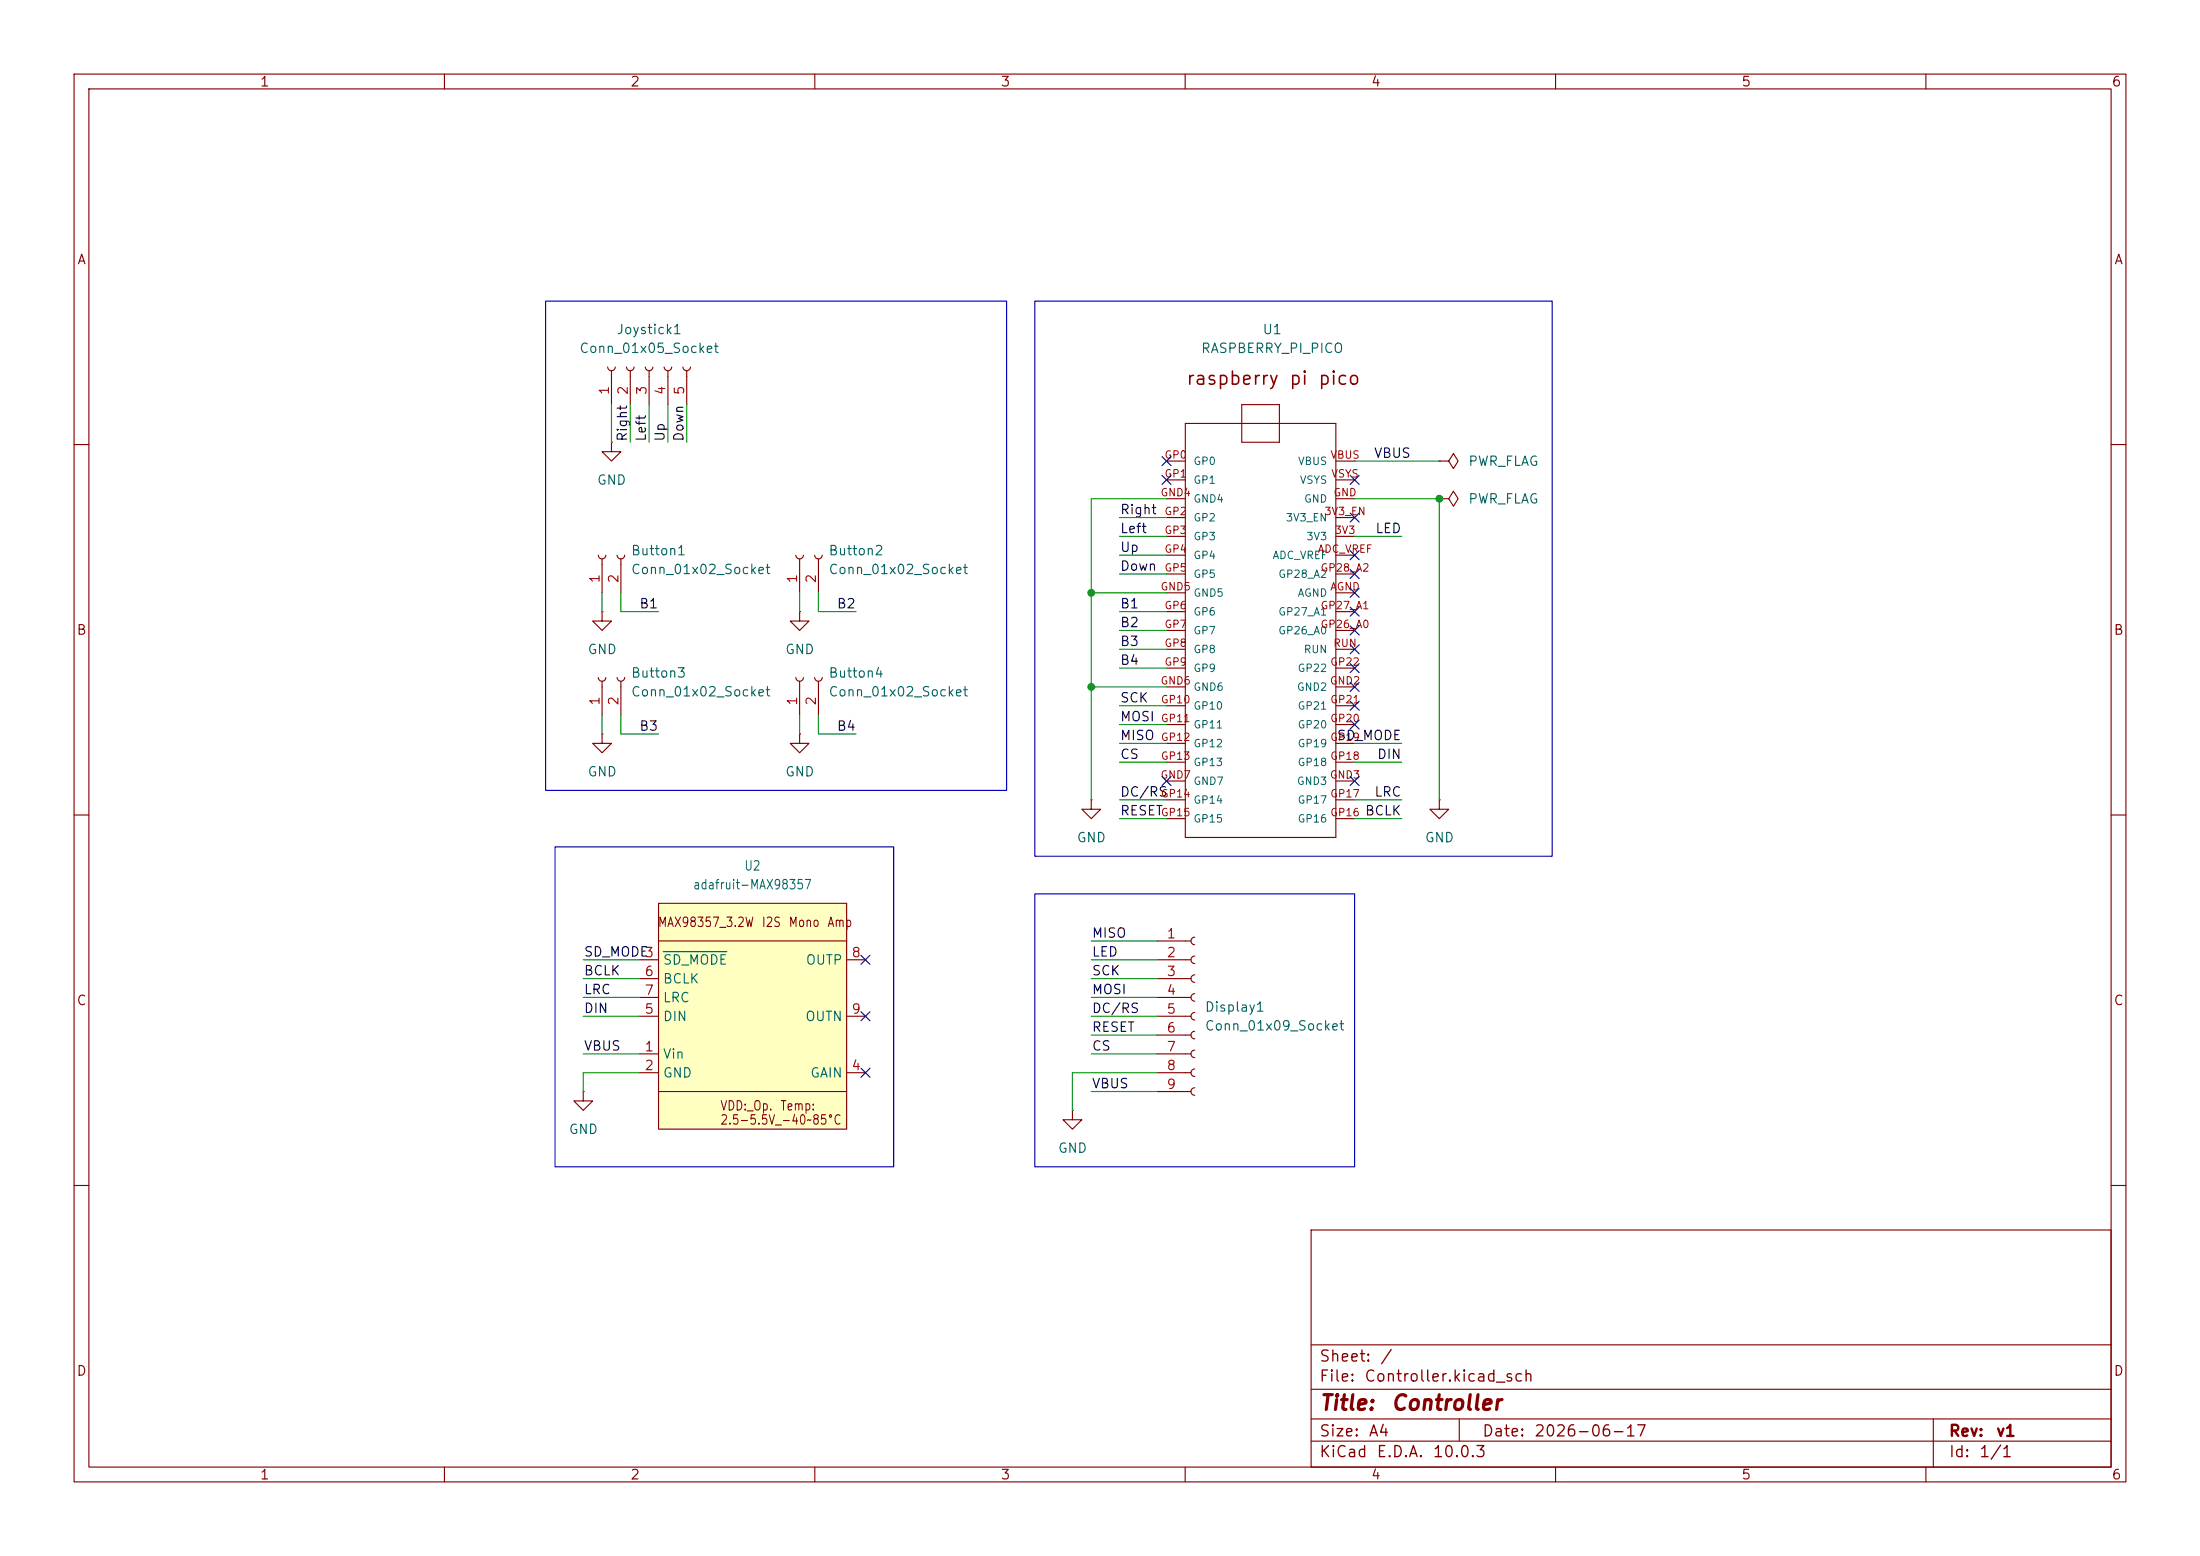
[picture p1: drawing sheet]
<svg xmlns="http://www.w3.org/2000/svg" width="297mm" height="210mm" viewBox="0 0 297 210" stroke-linecap="round" stroke-linejoin="round" font-family="sans-serif">
<g fill="none" stroke="#840000" stroke-width=".15">
<path d="M10 10h277v190h-277zM12 12h273v186h-273zM60 10v2M110 10v2M160 10v2M210 10v2M260 10v2M160 57.2h20.3v55.8h-20.3zM167.6 54.6h5.1v5.1h-5.1zM10 60h2M107.4 74.9a.51 .51 0 0 0 .5 .5 .51 .51 0 0 0 .6-.5M107.9 75.4v4.6"/>
<path d="M110 74.9a.51 .51 0 0 0 .5 .5 .51 .51 0 0 0 .5-.5M110.5 75.4v4.6M157.5 72.4h2.5M157.5 69.9h2.5M157.5 74.9h2.5M157.5 67.3h2.5M157.5 62.2h2.5M157.5 64.8h2.5M157.5 77.5h2.5M180.3 72.4h2.6M180.3 69.9h2.6M180.3 74.9h2.6"/>
<path d="M180.3 67.3h2.6M180.3 62.2h2.6M180.3 64.8h2.6M180.3 77.5h2.6M285 60h2M157.5 80h2.5M157.5 92.7h2.5M157.5 82.6h2.5M157.5 85.1h2.5M157.5 87.6h2.5M157.5 90.2h2.5M157.5 95.3h2.5"/>
<path d="M157.5 97.8h2.5M180.3 80h2.6M180.3 92.7h2.6M180.3 82.6h2.6M180.3 85.1h2.6M180.3 87.6h2.6M180.3 90.2h2.6M180.3 95.3h2.6M180.3 97.8h2.6M10 110h2M157.5 105.4h2.5M157.5 100.3h2.5"/>
<path d="M157.5 102.9h2.5M157.5 108h2.5M157.5 110.5h2.5M180.3 105.4h2.6M180.3 100.3h2.6M180.3 102.9h2.6M180.3 108h2.6M180.3 110.5h2.6M285 110h2M10 160h2M177 166h108v32h-108zM285 160h2"/>
<path d="M60 198v2M110 198v2M160 198v2M177 194.5h108M177 191.5h108M177 187.5h108M177 181.5h108M197 191.5v3M210 198v2M260 198v2M261 191.5v6.5"/>
</g>
<path d="M88.9 121.9h25.4v30.5h-25.4z" fill="#ffffc2"/>
<g fill="none" stroke="#840000" stroke-width=".15">
<path d="M82 49.5a.51 .51 0 0 0 .5 .5 .51 .51 0 0 0 .6-.5M82.5 59.7v1.3h1.3l-1.3 1.2-1.2-1.2h1.2M82.5 59.7h.1M82.5 50v4.6M84.6 49.5a.51 .51 0 0 0 .5 .5 .51 .51 0 0 0 .5-.5M85.1 50v4.6M87.1 49.5a.51 .51 0 0 0 .5 .5 .51 .51 0 0 0 .5-.5M87.6 50v4.6M89.7 49.5a.51 .51 0 0 0 .5 .5 .51 .51 0 0 0 .5-.5M90.2 50v4.6M92.2 49.5a.51 .51 0 0 0 .5 .5 .51 .51 0 0 0 .5-.5M92.7 50v4.6"/>
<path d="M80.8 74.9a.51 .51 0 0 0 .5 .5 .51 .51 0 0 0 .5-.5M81.3 75.4v4.6M83.3 74.9a.51 .51 0 0 0 .5 .5 .51 .51 0 0 0 .5-.5M83.8 75.4v4.6M194.3 67.3h1.3l.6-1 .6 1-.6 1-.6-1M194.3 67.3h.1M194.3 62.2h1.3l.6-1 .6 1-.6 1-.6-1M194.3 62.2h.1M80.8 91.4a.51 .51 0 0 0 .5 .5 .51 .51 0 0 0 .5-.5M81.3 82.6v1.2h1.2l-1.2 1.3-1.3-1.3h1.3M81.3 82.6h.1M81.3 99.1v1.2h1.2l-1.2 1.3-1.3-1.3h1.3"/>
<path d="M81.3 99.1h.1M81.3 91.9v4.6M83.3 91.4a.51 .51 0 0 0 .5 .5 .51 .51 0 0 0 .5-.5M83.8 91.9v4.6M107.4 91.4a.51 .51 0 0 0 .5 .5 .51 .51 0 0 0 .6-.5M107.9 82.6v1.2h1.3l-1.3 1.3-1.2-1.3h1.2M107.9 82.6h.1M107.9 99.1v1.2h1.3l-1.3 1.3-1.2-1.3h1.2M107.9 99.1h.1M107.9 91.9v4.6M110 91.4a.51 .51 0 0 0 .5 .5 .51 .51 0 0 0 .5-.5M110.5 91.9v4.6"/>
<path d="M147.3 108v1.2h1.3l-1.3 1.3-1.3-1.3h1.3M147.3 108h.1M194.3 108v1.2h1.3l-1.3 1.3-1.3-1.3h1.3M194.3 108h.1M86.4 129.5h2.5M86.4 137.2h2.5M86.4 132.1h2.5M86.4 134.6h2.5M88.9 121.9h25.4v30.5h-25.4zM88.9 127h25.4M114.3 129.5h2.5M114.3 137.2h2.5"/>
<path d="M156.2 127h4.6M156.2 129.5h4.6M156.2 137.2h4.6M156.2 132.1h4.6M156.2 134.6h4.6M156.2 139.7h4.6M161.3 126.5a.51 .51 0 0 0-.5 .5 .51 .51 0 0 0 .5 .5M161.3 129a.51 .51 0 0 0-.5 .5 .51 .51 0 0 0 .5 .5M161.3 131.6a.51 .51 0 0 0-.5 .5 .51 .51 0 0 0 .5 .5M161.3 134.1a.51 .51 0 0 0-.5 .5 .51 .51 0 0 0 .5 .5M161.3 136.7a.51 .51 0 0 0-.5 .5 .51 .51 0 0 0 .5 .5M161.3 139.2a.51 .51 0 0 0-.5 .5 .51 .51 0 0 0 .5 .5"/>
<path d="M78.7 147.3v1.3h1.3l-1.3 1.3-1.2-1.3h1.2M78.7 147.3h.1M86.4 142.2h2.5M86.4 144.8h2.5M88.9 147.3h25.4M114.3 144.8h2.5M144.8 149.9v1.2h1.2l-1.2 1.3-1.3-1.3h1.3M144.8 149.9h.1M156.2 147.3h4.6M156.2 142.2h4.6M156.2 144.8h4.6M161.3 141.7a.51 .51 0 0 0-.5 .5 .51 .51 0 0 0 .5 .5"/>
<path d="M161.3 144.3a.51 .51 0 0 0-.5 .5 .51 .51 0 0 0 .5 .5M161.3 146.8a.51 .51 0 0 0-.5 .5 .51 .51 0 0 0 .5 .5"/>
</g>
<path d="M89.5 128.4h8.6" fill="none" stroke="#006464" stroke-width=".15"/>
<g fill="none" stroke="#009600" stroke-width=".15">
<path d="M82.5 54.6v5.1M85.1 54.6v5.1M87.6 54.6v5.1M90.2 54.6v5.1M92.7 54.6v5.1M151.1 72.4h6.4M151.1 69.9h6.4M151.1 77.5h6.4M151.1 74.9h6.4M157.5 67.3h-10.2v40.7M182.9 67.3h11.4v40.7M182.9 72.4h6.3"/>
<path d="M182.9 62.2h11.4M81.3 80v2.6M81.3 96.5v2.6M83.8 80v2.6h5.1M83.8 96.5v2.6h5.1M107.9 80v2.6M107.9 96.5v2.6M110.5 80v2.6h5.1M110.5 96.5v2.6h5.1M147.3 92.7h10.2M147.3 80h10.2M151.1 82.6h6.4"/>
<path d="M151.1 87.6h6.4M151.1 90.2h6.4M151.1 85.1h6.4M151.1 97.8h6.4M151.1 95.3h6.4M151.1 110.5h6.4M151.1 108h6.4M151.1 100.3h6.4M151.1 102.9h6.4M182.9 110.5h6.3M182.9 108h6.3M182.9 100.3h6.3"/>
<path d="M182.9 102.9h6.3M78.7 129.5h7.7M78.7 137.2h7.7M78.7 134.6h7.7M78.7 132.1h7.7M147.3 129.5h8.9M147.3 137.2h8.9M147.3 134.6h8.9M147.3 132.1h8.9M147.3 127h8.9M147.3 139.7h8.9M78.7 142.2h7.7"/>
<path d="M86.4 144.8h-7.7v2.5M147.3 142.2h8.9M147.3 147.3h8.9M156.2 144.8h-11.4v5.1"/>
</g>
<g fill="none" stroke="#000084" stroke-width=".15">
<path d="M156.9 64.2l1.2 1.2M156.9 61.6l1.2 1.2M158.1 64.2l-1.2 1.2M158.1 61.6l-1.2 1.2M182.3 74.3l1.2 1.2M182.3 69.2l1.2 1.3M182.3 76.9l1.2 1.2M182.3 79.4l1.2 1.2M182.3 64.2l1.2 1.2M183.5 74.3l-1.2 1.2M183.5 69.2l-1.2 1.3M183.5 76.9l-1.2 1.2"/>
<path d="M183.5 79.4l-1.2 1.2M183.5 64.2l-1.2 1.2M182.3 94.6l1.2 1.3M182.3 92.1l1.2 1.2M182.3 97.2l1.2 1.2M182.3 87l1.2 1.2M182.3 84.5l1.2 1.2M182.3 81.9l1.2 1.3M182.3 89.6l1.2 1.2M183.5 94.6l-1.2 1.3M183.5 92.1l-1.2 1.2M183.5 97.2l-1.2 1.2"/>
<path d="M183.5 87l-1.2 1.2M183.5 84.5l-1.2 1.2M183.5 81.9l-1.2 1.3M183.5 89.6l-1.2 1.2M156.9 104.8l1.2 1.2M158.1 104.8l-1.2 1.2M182.3 104.8l1.2 1.2M183.5 104.8l-1.2 1.2M116.2 128.9l1.2 1.2M116.2 136.6l1.2 1.2M117.4 128.9l-1.2 1.2M117.4 136.6l-1.2 1.2"/>
<path d="M116.2 144.2l1.2 1.2M117.4 144.2l-1.2 1.2"/>
</g>
<path d="M73.7 40.6h62.2v66.1h-62.2zM139.7 40.6h69.8v75h-69.8zM74.9 114.3h45.7v43.2h-45.7zM139.7 120.7h43.2v36.8h-43.2z" fill="none" stroke="#0000c2" stroke-width=".15"/>
<g fill="#009600" stroke="#009600" stroke-width=".14">
<circle cx="194.3" cy="67.3" r=".46"/>
<circle cx="147.3" cy="92.7" r=".46"/>
<circle cx="147.3" cy="80" r=".46"/>
</g>
<g font-size="2" fill="#840000">
<text x="178" y="190.8">Title:</text>
<text x="187.7" y="190.8">Controller</text>
</g>
<text font-size="1.8" fill="#840000" x="160" y="52.4">raspberry pi pico</text>
<g font-size="1.5" fill="#840000">
<text x="178" y="184.2">Sheet:</text>
<text x="186.2" y="184.2">/</text>
<text x="178" y="186.9">File:</text>
<text x="184.1" y="186.9">Controller.kicad_sch</text>
<text x="178" y="197.1">KiCad</text>
<text x="178" y="194.3">Size:</text>
<text x="184.7" y="194.3">A4</text>
<text x="185.7" y="197.1">E.D.A.</text>
<text x="193.3" y="197.1">10.0.3</text>
<text x="200" y="194.3">Date:</text>
<text x="207" y="194.3">2026-06-17</text>
<text x="263" y="194.3">Rev:</text>
<text x="263" y="197.1">Id:</text>
<text x="267.1" y="197.1">1/1</text>
<text x="269.4" y="194.3">v1</text>
</g>
<g font-size="1.3" fill="#840000">
<text x="35" y="12">1</text>
<text x="85" y="12">2</text>
<text x="135" y="12">3</text>
<text x="185" y="12">4</text>
<text x="235" y="12">5</text>
<text x="285" y="12">6</text>
<text x="10.3" y="36">A</text>
<text x="285.3" y="36">A</text>
<text x="10.3" y="86">B</text>
<text x="285.3" y="86">B</text>
<text x="88.7" y="125.4">MAX98357_3.2W</text>
<text x="102.7" y="125.4">I2S</text>
<text x="106.4" y="125.4">Mono</text>
<text x="111.6" y="125.4">Amp</text>
<text x="10.3" y="136">C</text>
<text x="285.3" y="136">C</text>
<text x="97.2" y="150.2">VDD:_Op.</text>
<text x="97.2" y="152.1">2.5-5.5V_-40~85°C</text>
<text x="105.3" y="150.2">Temp:</text>
<text x="10.3" y="186">D</text>
<text x="285.3" y="186">D</text>
<text x="35" y="200">1</text>
<text x="85" y="200">2</text>
<text x="135" y="200">3</text>
<text x="185" y="200">4</text>
<text x="235" y="200">5</text>
<text x="285" y="200">6</text>
</g>
<g font-size="1.3" fill="#006464">
<text x="78.1" y="48">Conn_01x05_Socket</text>
<text x="83.1" y="45.4">Joystick1</text>
<text x="162" y="48">RASPBERRY_PI_PICO</text>
<text x="170.4" y="45.4">U1</text>
<text x="80.5" y="65.7">GND</text>
<text x="198.1" y="63.2">PWR_FLAG</text>
<text x="198.1" y="68.3">PWR_FLAG</text>
<text x="85.1" y="75.3">Button1</text>
<text x="85.1" y="77.8">Conn_01x02_Socket</text>
<text x="111.8" y="75.3">Button2</text>
<text x="111.8" y="77.8">Conn_01x02_Socket</text>
<text x="79.2" y="88.6">GND</text>
<text x="105.9" y="88.6">GND</text>
<text x="85.1" y="91.8">Button3</text>
<text x="85.1" y="94.3">Conn_01x02_Socket</text>
<text x="111.8" y="91.8">Button4</text>
<text x="111.8" y="94.3">Conn_01x02_Socket</text>
<text x="79.2" y="105.1">GND</text>
<text x="105.9" y="105.1">GND</text>
<text x="100.4" y="117.8">U2</text>
<text x="145.3" y="114">GND</text>
<text x="192.3" y="114">GND</text>
<text x="93.5" y="120.4">adafruit-MAX98357</text>
<text x="89.4" y="130.5">SD_MODE</text>
<text x="108.7" y="130.5">OUTP</text>
<text x="89.4" y="133.1">BCLK</text>
<text x="89.4" y="135.6">LRC</text>
<text x="162.6" y="136.9">Display1</text>
<text x="89.4" y="143.2">Vin</text>
<text x="89.4" y="138.1">DIN</text>
<text x="108.6" y="138.1">OUTN</text>
<text x="162.6" y="139.4">Conn_01x09_Socket</text>
<text x="89.4" y="145.8">GND</text>
<text x="109.3" y="145.8">GAIN</text>
<text x="76.7" y="153.4">GND</text>
<text x="142.7" y="155.9">GND</text>
</g>
<g font-size="1.3" fill="#a90000">
<text x="82.5" y="53.4" transform="rotate(-90 82.5 53.4)">1</text>
<text x="85.1" y="53.4" transform="rotate(-90 85.1 53.4)">2</text>
<text x="87.6" y="53.4" transform="rotate(-90 87.6 53.4)">3</text>
<text x="90.1" y="53.4" transform="rotate(-90 90.1 53.4)">4</text>
<text x="92.7" y="53.4" transform="rotate(-90 92.7 53.4)">5</text>
<text x="81.3" y="78.8" transform="rotate(-90 81.3 78.8)">1</text>
<text x="83.8" y="78.8" transform="rotate(-90 83.8 78.8)">2</text>
<text x="107.9" y="78.8" transform="rotate(-90 107.9 78.8)">1</text>
<text x="110.5" y="78.8" transform="rotate(-90 110.5 78.8)">2</text>
<text x="81.3" y="95.3" transform="rotate(-90 81.3 95.3)">1</text>
<text x="83.8" y="95.3" transform="rotate(-90 83.8 95.3)">2</text>
<text x="107.9" y="95.3" transform="rotate(-90 107.9 95.3)">1</text>
<text x="110.5" y="95.3" transform="rotate(-90 110.5 95.3)">2</text>
<text x="86.9" y="129.5">3</text>
<text x="114.9" y="129.5">8</text>
<text x="157.4" y="127">1</text>
<text x="157.4" y="129.5">2</text>
<text x="86.9" y="137.1">5</text>
<text x="86.9" y="132.1">6</text>
<text x="86.9" y="134.6">7</text>
<text x="114.9" y="137.1">9</text>
<text x="157.4" y="132.1">3</text>
<text x="157.4" y="134.6">4</text>
<text x="157.4" y="137.1">5</text>
<text x="86.9" y="142.2">1</text>
<text x="157.4" y="139.7">6</text>
<text x="157.4" y="142.2">7</text>
<text x="86.9" y="144.8">2</text>
<text x="114.9" y="144.8">4</text>
<text x="157.4" y="144.8">8</text>
<text x="157.4" y="147.3">9</text>
</g>
<g font-size="1.3" fill="#0f0f0f">
<text x="85" y="59.7" transform="rotate(-90 85 59.7)">Right</text>
<text x="87.5" y="59.7" transform="rotate(-90 87.5 59.7)">Left</text>
<text x="90" y="59.7" transform="rotate(-90 90 59.7)">Up</text>
<text x="92.6" y="59.7" transform="rotate(-90 92.6 59.7)">Down</text>
<text x="185.4" y="62.1">VBUS</text>
<text x="151.1" y="69.7">Right</text>
<text x="151.1" y="72.3">Left</text>
<text x="151.1" y="74.8">Up</text>
<text x="151.1" y="77.3">Down</text>
<text x="185.6" y="72.3">LED</text>
<text x="86.2" y="82.4">B1</text>
<text x="112.9" y="82.4">B2</text>
<text x="151.1" y="82.4">B1</text>
<text x="151.1" y="85">B2</text>
<text x="151.1" y="87.5">B3</text>
<text x="151.1" y="90">B4</text>
<text x="151.1" y="95.1">SCK</text>
<text x="86.2" y="98.9">B3</text>
<text x="112.9" y="98.9">B4</text>
<text x="151.1" y="100.2">MISO</text>
<text x="151.1" y="97.7">MOSI</text>
<text x="180.4" y="100.2">SD_MODE</text>
<text x="151.1" y="107.8">DC/RS</text>
<text x="151.1" y="102.7">CS</text>
<text x="185.5" y="107.8">LRC</text>
<text x="185.8" y="102.7">DIN</text>
<text x="151.1" y="110.4">RESET</text>
<text x="184.2" y="110.4">BCLK</text>
<text x="78.7" y="132">BCLK</text>
<text x="78.7" y="129.4">SD_MODE</text>
<text x="147.3" y="132">SCK</text>
<text x="147.3" y="129.4">LED</text>
<text x="147.3" y="126.9">MISO</text>
<text x="78.7" y="137">DIN</text>
<text x="78.7" y="134.5">LRC</text>
<text x="147.3" y="137">DC/RS</text>
<text x="147.3" y="134.5">MOSI</text>
<text x="78.7" y="142.1">VBUS</text>
<text x="147.3" y="139.6">RESET</text>
<text x="147.3" y="142.1">CS</text>
<text x="147.3" y="147.2">VBUS</text>
</g>
<g font-size="1" fill="#a90000">
<text x="157.1" y="62.2">GP0</text>
<text x="157.1" y="64.7">GP1</text>
<text x="179.5" y="62.2">VBUS</text>
<text x="179.6" y="64.7">VSYS</text>
<text x="156.6" y="67.2">GND4</text>
<text x="157.1" y="69.8">GP2</text>
<text x="178.7" y="69.8">3V3_EN</text>
<text x="179.9" y="67.2">GND</text>
<text x="157.1" y="72.3">GP3</text>
<text x="157.1" y="74.9">GP4</text>
<text x="157.1" y="77.4">GP5</text>
<text x="177.8" y="74.9">ADC_VREF</text>
<text x="178.2" y="77.4">GP28_A2</text>
<text x="180.1" y="72.3">3V3</text>
<text x="156.6" y="79.9">GND5</text>
<text x="157.1" y="82.5">GP6</text>
<text x="178.2" y="82.5">GP27_A1</text>
<text x="179.5" y="79.9">AGND</text>
<text x="157.1" y="85">GP7</text>
<text x="157.1" y="87.6">GP8</text>
<text x="178.2" y="85">GP26_A0</text>
<text x="179.9" y="87.6">RUN</text>
<text x="156.6" y="92.6">GND6</text>
<text x="156.6" y="95.2">GP10</text>
<text x="157.1" y="90.1">GP9</text>
<text x="179.5" y="92.6">GND2</text>
<text x="179.5" y="95.2">GP21</text>
<text x="179.5" y="90.1">GP22</text>
<text x="156.6" y="97.7">GP11</text>
<text x="156.6" y="100.3">GP12</text>
<text x="179.5" y="100.3">GP19</text>
<text x="179.5" y="97.7">GP20</text>
<text x="156.6" y="105.3">GND7</text>
<text x="156.6" y="102.8">GP13</text>
<text x="156.6" y="107.9">GP14</text>
<text x="179.5" y="105.3">GND3</text>
<text x="179.5" y="107.9">GP17</text>
<text x="179.5" y="102.8">GP18</text>
<text x="156.6" y="110.4">GP15</text>
<text x="179.5" y="110.4">GP16</text>
</g>
<g font-size="1" fill="#006464">
<text x="161" y="63">GP0</text>
<text x="161" y="65.5">GP1</text>
<text x="175.2" y="63">VBUS</text>
<text x="175.4" y="65.5">VSYS</text>
<text x="161" y="68.1">GND4</text>
<text x="161" y="70.6">GP2</text>
<text x="173.5" y="70.6">3V3_EN</text>
<text x="176" y="68.1">GND</text>
<text x="161" y="73.2">GP3</text>
<text x="161" y="75.7">GP4</text>
<text x="171.7" y="75.7">ADC_VREF</text>
<text x="176.3" y="73.2">3V3</text>
<text x="161" y="80.8">GND5</text>
<text x="161" y="78.2">GP5</text>
<text x="161" y="83.3">GP6</text>
<text x="172.5" y="83.3">GP27_A1</text>
<text x="172.5" y="78.2">GP28_A2</text>
<text x="175.1" y="80.8">AGND</text>
<text x="161" y="85.9">GP7</text>
<text x="161" y="88.4">GP8</text>
<text x="172.5" y="85.9">GP26_A0</text>
<text x="175.9" y="88.4">RUN</text>
<text x="161" y="93.5">GND6</text>
<text x="161" y="90.9">GP9</text>
<text x="175" y="93.5">GND2</text>
<text x="175.1" y="90.9">GP22</text>
<text x="161" y="96">GP10</text>
<text x="161" y="98.6">GP11</text>
<text x="161" y="101.1">GP12</text>
<text x="175.1" y="101.1">GP19</text>
<text x="175.1" y="98.6">GP20</text>
<text x="175.1" y="96">GP21</text>
<text x="161" y="106.2">GND7</text>
<text x="161" y="103.6">GP13</text>
<text x="175" y="106.2">GND3</text>
<text x="175.1" y="103.6">GP18</text>
<text x="161" y="108.7">GP14</text>
<text x="161" y="111.3">GP15</text>
<text x="175.1" y="111.3">GP16</text>
<text x="175.1" y="108.7">GP17</text>
</g>
</svg>
